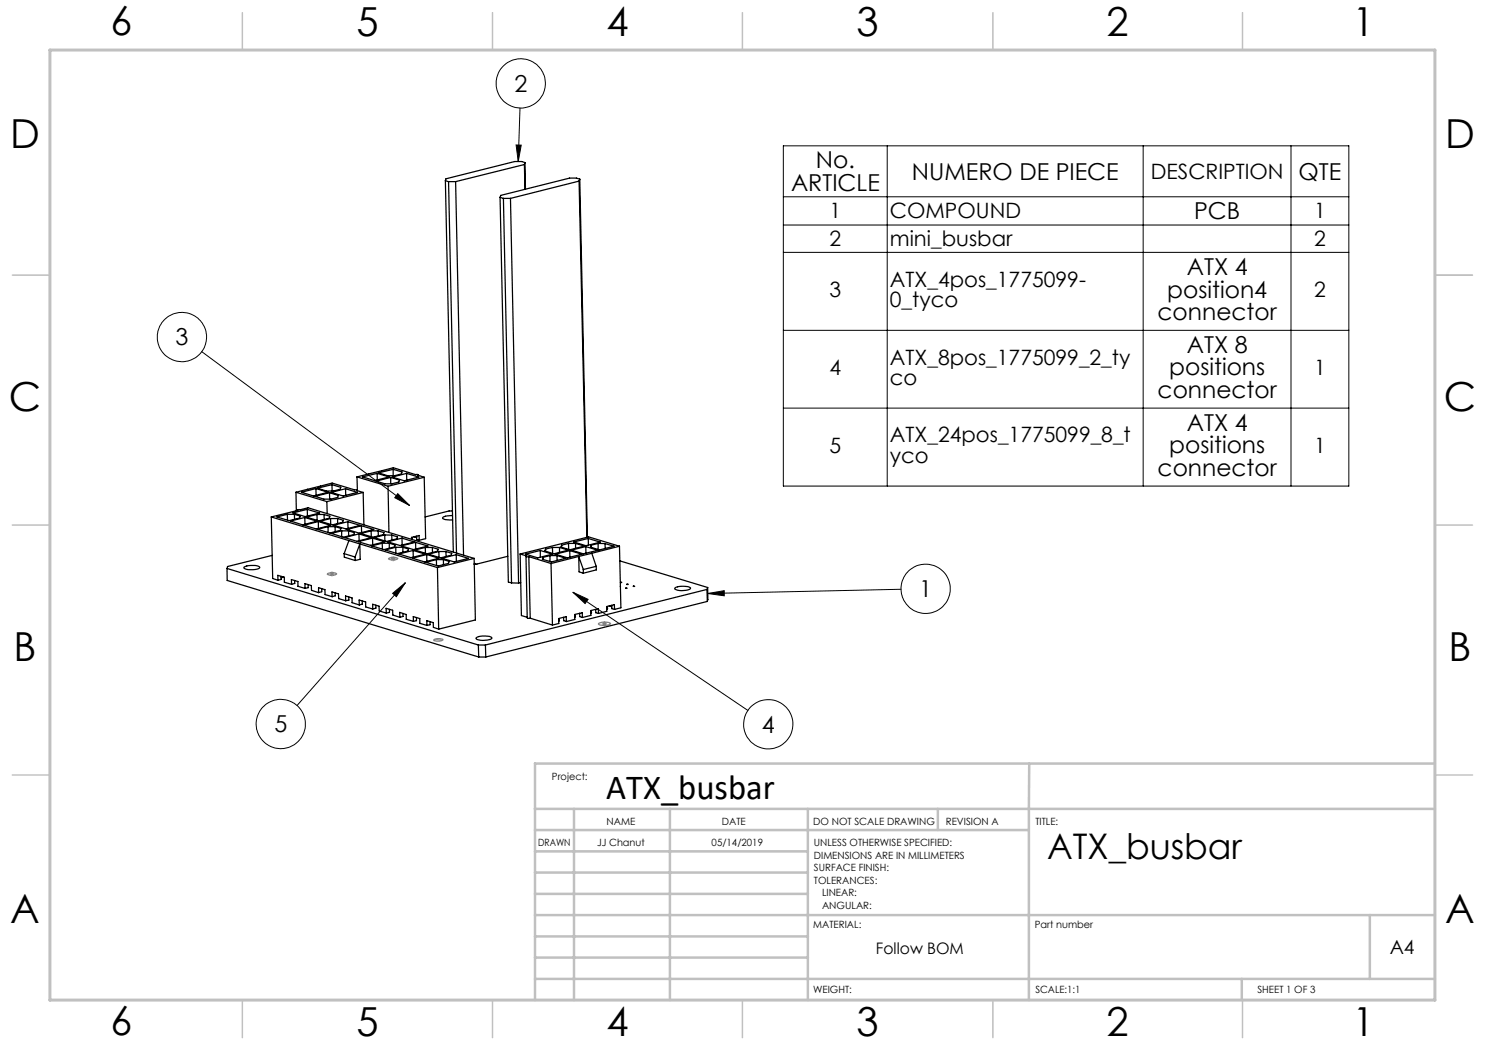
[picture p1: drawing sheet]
<svg xmlns="http://www.w3.org/2000/svg" width="297mm" height="210mm" viewBox="0 0 297 210" stroke-linecap="round" stroke-linejoin="round" font-family="sans-serif">
<path d="M65.9 114.8h1M66 114.4l.7 .7M66.4 114.3v1M66.7 114.4l-.7 .7M78.1 111.7h1M78.3 111.4l.7 .7M78.6 111.2v1M79 111.4l-.7 .7M120.4 124.8h1M120.5 124.4l.7 .7M120.9 124.2v1.1M121.2 124.4l-.7 .7" fill="none" stroke="#808080" stroke-width=".2"/>
<g fill="none" stroke="#000" stroke-width=".2">
<path d="M103.2 29h1l-.6 3.3zM104 21.6l-.4 10.7M156.7 29.2h113.1v68h-113.1zM156.7 39.4h113.1M177.4 29.2v68M228.6 29.2v68M258.2 29.2v68M156.7 45h113.1M156.7 50.5h113.1M40.4 70.3l41.5 30.8M156.7 66.1h113.1M79.6 98.7l2.3 2.4-2.9-1.6z"/>
<path d="M156.7 81.6h113.1M78.5 118.7l2.6-2.2-1.8 2.8zM81.1 116.5l-21.7 24.6M114.6 118.5l3 1.4-.6 .8zM114.6 118.5l35 23.6M141.5 118.7l3.4-.6v1.1zM180.2 117.9l-38.7 .8"/>
<circle cx="104.1" cy="16.7" r="4.9"/>
<circle cx="36.4" cy="67.4" r="4.9"/>
<circle cx="185.1" cy="117.8" r="4.9"/>
<circle cx="56.2" cy="144.8" r="4.9"/>
<circle cx="153.6" cy="144.8" r="4.9"/>
</g>
<path d="M65.5 114.8a1.73 1.73 0 0 1 1.8 0 2.07 2.07 0 0 1-1.8 0zM77.7 111.7a1.81 1.81 0 0 1 1.9 0 1.62 1.62 0 0 1-1.9 0zM86.7 128a1.82 1.82 0 0 1 1.9 0 1.82 1.82 0 0 1-1.9 0zM119.8 124.7a2.51 2.51 0 0 1 2.3 0 2.31 2.31 0 0 1-2.4 .1z" fill="none" stroke="#808080" stroke-width=".25"/>
<path d="M287 55h7.5M287 144.8v55.2h-187.2" fill="none" stroke="#c0c0c0" stroke-width=".2"/>
<g fill="none" stroke="#c0c0c0" stroke-width=".5">
<path d="M205.8 152.7v47.3M287 152.7h-180v47.3M107 161.8h180M107 178.8h54.6M107 174.5h54.6M107 170.3h54.6M107 166h98.8M114.8 161.8v38.2M134 161.8v38.2M161.6 161.8v38.2M187.6 161.8v4.2M107 195.8h180"/>
<path d="M107 191.5h54.6M107 187.3h54.6M107 183h180M248.4 195.8v4.2M274 183v12.8"/>
</g>
<g fill="none" stroke="#c0c0c0" stroke-width=".3">
<path d="M48.5 2.5v7.5M98.5 2.5v7.5M148.5 2.5v7.5M198.6 2.5v7.5M248.5 2.5v7.5M2.5 55h7.5M287 55h7.5M2.5 105h7.5M287 105h7.5M2.5 155h7.5M287 155h7.5M48.5 200v7.5"/>
<path d="M98.5 200v7.5M148.5 200v7.5M198.6 200v7.5M248.5 200v7.5"/>
</g>
<path d="M10 10h277v190h-277z" fill="none" stroke="#c0c0c0" stroke-width=".6"/>
<path d="M66.2 114.9l.5-.3M78.4 111.9l.5-.3M88.3 128l-1.2-.1M121.2 124.6l-.6 .3" fill="none" stroke="#808080" stroke-width=".2" stroke-dasharray="30.5 1.3 1.3 1.3"/>
<path d="M103.2 29h1l-.6 3.3zM141.5 118.7l3.4-.6v1.1zM114.6 118.5l3 1.4-.6 .8zM78.5 118.7l2.6-2.2-1.8 2.8zM79.6 98.7l2.3 2.4-2.9-1.6z" fill="#000"/>
<g fill="none" stroke="#000" stroke-width=".25">
<path d="M89.1 36.2l.6 .1M89.1 36.2l1.6 74.2M89.7 36.3l1.6 74.3M89.7 36.3h1.4M91.1 36.3l1.6 74.7M100 39.5l.7 .2M100 39.5l1.7 76.9 .6 .2M100.7 39.7l1.6 76.9M100.7 39.7h1.4M102.1 39.7l1.6 76.9M104.9 32.9l-13.8 3.4M104.9 32.9l.1 5"/>
<path d="M105 32.5l-.1 .4M105 32.5l-.6-.2h-1.5l-13.7 3.5-.1 .4M105 32.5l.1 5.3M115.8 36.2l-13.7 3.5M115.8 36.2l1.6 71.3M116 35.8l-.2 .4M116 35.8l-.7-.2h-1.4l-13.7 3.5-.2 .4M116 35.8l1.5 71.6M59.2 98.5l7.2-1.9 4.5 1.4h.5h.1l-.2 .1 1.3 .4M59.2 98.5l6.2 1.8M59.2 98.5l.1 3.7M60.3 98.5l2.9-.8 2.4 .8-2.9 .7z"/>
<path d="M63 99.3l2.9-.7 1.8 .5-.1 .4-1.4 .3h-1.4zM63.2 97.7v1.4M63.5 97.6l2.9-.7 1.8 .6-.1 .4-1.4 .3h-1.4zM65.9 98.6v1.2M66.2 98.5l2.9-.8 2.4 .8-2.9 .7zM66.4 96.9v1.3M69.1 97.7v1.4M71.4 95.4l7.3-1.9 4.4 1.4h.6l-.1 .1 1.2 .5M71.4 95.4l.1 2.7M71.4 95.4l6.2 1.9M72.5 95.4l2.9-.7 2.4 .7-2.9 .7zM72.6 98.5l-7.2 1.8"/>
<path d="M72.6 98.5l.2 6.5M75.2 96.2l2.9-.7 1.8 .5-.1 .4-1.4 .4h-1.4zM75.4 94.7l.1 1.3M75.7 94.6l2.9-.7 1.8 .5-.1 .4-1.4 .3h-1.4zM77.6 97.3l.2 9.2M78.1 95.5v1.3M78.4 95.4l2.9-.7 2.4 .7-2.8 .8zM78.6 93.9v1.2M81.3 94.7l.1 1.3M83.7 95v.1M84.8 95.5l-7.2 1.8M84.8 95.5l.3 12.2-1.2 .3"/>
<path d="M45.4 113.7l50.3 15.3M45.4 113.7v2.4l50.3 15.3M48.8 113.4a3.6 3.6 0 0 1 3.2 .1 3.2 3.2 0 0 1-3 .3l-.2-.2zM54.3 103.4l5.2-1.3-.1-.1 .2-.1 2-.3 33.2 10.1M54.3 103.4l33.2 10.1M54.3 103.4l.2 12.3 1.1 .4M54.4 111.1l-8.9 2.2-.1 .4M55.6 116.1v-1l1.3 .4v.9l1.4 .5M56.2 115.3v.6l-.6 .2M56.7 115.4l-.5 .2M57.5 102.9l-2.1 .5 2.4 .7 2.1-.5 .1-.4-1.1-.3M57.5 102.9h1.4"/>
<path d="M57.5 102.9v1.1M58.1 104.2l2.9-.7 2.4 .7-2.9 .8zM58.3 116.9v-1l1.3 .4v1l1.4 .4M58.6 102.6l2.9-.7 2.4 .7-2.9 .7zM58.9 102.9v1M58.9 116.1v.6l-.6 .2M59.4 102v.1M60.8 105l2.9-.7 2.4 .8-2.8 .7zM61 103.5v1.3M61 117.7v-1l1.3 .4v1l1.4 .4M61.5 101.9v1.3M61.6 116.9v.6l-.6 .2"/>
<path d="M63.4 102.9l-2.1 .5 2.4 .8 2.2-.6 .1-.4-1.2-.3M63.4 102.9h1.4M63.4 102.9v1.2M63.7 104.3v1.4M63.7 118.5v-1l1.3 .4v1l1.4 .4M64.3 117.7v.6l-.6 .2M64.8 102.9v1M65.4 100.3v2.4M65.6 105.3l-2.1 .6 2.5 .7 2.1-.5 .1-.4-1.2-.4M65.6 105.3h1.4M65.6 105.3v1.2M66.1 103.7l-2.1 .5 2.5 .8 2-.6 .2-.3-1.2-.4"/>
<path d="M66.1 103.7h1.4M66.1 103.7v1.2M66.4 119.3v-.9l1.3 .4v.9l1.4 .4M66.7 105l2.9-.7 2.4 .8-2.8 .7zM67 118.6l.1 .6-.7 .1M67 105.3v1.1M67.5 103.7v1M68.3 106.2l-2.1 .5 2.5 .7 2.1-.5 .1-.4-1.2-.3M68.3 106.2h1.4M68.3 106.2v1.1M68.8 110.7l2.2 .7M68.8 110.7l.1 .7 2.1 .7"/>
<path d="M68.9 107.5l2.9-.7 2.4 .8-2.8 .7zM69.4 105.9l2.9-.7 2.5 .7-2.9 .7zM69.6 104.3v1.4M69.7 106.2v1M69.7 119.4l.1 .6-.7 .1M69.8 108.1l-1 2.6M71 111.4l1-2.6v3.1l-1 .2M71 111.4v.7M71.6 108.3l2.9-.7 2.4 .8-2.8 .7zM71.8 106.8v1.4M72.3 105.2v1.3M74.2 106.2l-2.1 .5 2.5 .7 2.1-.5 .1-.4-1.2-.3"/>
<path d="M74.2 106.2h1.4M74.2 106.2l.1 1.1M74.5 107.6v1.4M75.6 106.2l.1 1M76.4 108.6l-2.1 .6 2.5 .7 2.1-.5 .1-.4-1.1-.4M76.4 108.6h1.5M76.4 108.6l.1 1.2M76.9 107l-2.1 .5 2.5 .8 2.1-.5 .1-.4-1.1-.4M76.9 107h1.5M76.9 107l.1 1.2M77.5 108.4l2.9-.8 2.5 .8-2.9 .7zM77.9 108.6v1"/>
<path d="M78.4 107v1M79.2 109.5l-2.2 .5 2.5 .7 2.1-.5 .1-.4-1.1-.3M79.2 109.5h1.4M79.2 109.5v1.1M79.8 110.8l2.8-.7 2.5 .7-2.9 .7zM80.3 109.2l2.8-.7 2.5 .7-2.9 .7zM80.4 107.6v1.4M80.6 109.5v.9M82.3 107.9v-.4l1.5-.4 .1 .9M82.4 107.7v.2M82.4 107.5v.4M82.5 111.6l2.8-.7 2.5 .7-2.9 .8z"/>
<path d="M82.6 110.1l.1 1.3M82.8 107.4l.5 .1M83.1 108.5v1.3M83.3 107.2v.7l.6 .1M85.1 109.5l-2.1 .5 2.4 .8 2.1-.6 .1-.4-1.1-.3M85.1 109.5h1.4M85.1 109.5v1.2M85.3 110.9l.1 1.4M86.5 109.5v1M87.3 111.9l-2.1 .6 2.4 .7 2.1-.5 .2-.4-1.2-.4M87.3 111.9h1.4M87.3 111.9v1.2"/>
<path d="M87.5 113.5l.2 12.3M87.8 110.3l-2.1 .5 2.4 .8 2.1-.6 .1-.3-1.1-.4M87.8 110.3h1.4M87.8 110.3v1.2M88.4 111.6l2.9-.7 2.4 .8-2.9 .7zM88.7 111.9v1M89.2 110.3v1M90.5 103.1l-1.4 .1-.6 .4 .5 .3 1.5 .1M90.5 102.2h-.7l-4.8 1.2M91.3 110.9v1.4M94.8 111.7l-7.3 1.8M94.8 111.7l.3 12.3-7.4 1.8"/>
<path d="M94.8 112.7h.2l.1 .1M101.6 111.3l-6.8 1.6M102.3 116.6h1.4M104 110.8l1.3 .4-.1 .1 .2 .1 .4-.1M104 110.8l.3 12.3 1.1 .4M104.1 116.5l-.4 .1M105.1 110.8l3-.7 2.4 .7-2.9 .8zM105.2 111.3l.2 12.3h.6M105.8 111.3l4.4 1.4M105.8 111.3l.2 12.3M108.1 110.1v1.3M108.6 111.5v.4"/>
<path d="M109.1 109.8v.5M110 111.1h1.4M110 111.1l-1.4 .4M110 111.1v1.2M110.2 112.7l.3 12.3M110.5 109.5h1.4M110.5 109.5l-1.4 .3M110.5 109.5v1.2M111.1 110.8l2.8-.7 2.5 .7-2.9 .8zM111.4 111.1l1.8 .5-2.9 .8-1.8-.5 .1-.4M111.4 111.1v1M111.9 109.5l1.8 .5-2.9 .8-1.8-.6 .1-.4"/>
<path d="M111.9 109.5v1M112.3 109v.5M113.7 108.7l-1.4 .3M113.7 108.7h1.4M113.7 108.7v1.2M113.9 110.1l.1 1.3M114.3 110l2.9-.7 2.4 .8-2.9 .7zM114.8 108.4l2.9-.7 2.4 .7-2.9 .7zM115.1 108.7l1.8 .5-2.9 .8-1.8-.6 .1-.4M115.1 108.7v1M115.7 111.3l-5.5 1.4M115.7 111.3l.1 3.1 .9 .2"/>
<path d="M115.7 111.3l1 2.6M116.7 113.9v.7M117.2 109.3v1.4M117.7 107.7v1.3M118.3 109v.5M118.4 110.7l-2.7 .6M118.4 110.7l.8 2.6M119.2 113.3l-2.5 .6M119.2 113.3l.1 .7-2.6 .6M119.6 108.7l-1.3 .3M119.6 108.7h1.4M119.6 108.7v1.2"/>
<path d="M121 108.7l1.8 .5-2.9 .8-1.8-.6 .2-.4M121 108.7v1M123.9 109.2l-6.2-1.8-13.7 3.4M123.9 109.2l-5.5 1.5M123.9 109.2l.3 12.4-1.3 .3M124 112.2l17.5 5.3M124.1 117.2v.1M124.1 116.5h.3zM125.1 117.6l.3 .1zM125.3 116.9h.4zM126.6 117.3h.3zM135 117.6a3.5 3.5 0 0 1 3.1 0 3.1 3.1 0 0 1-2.9 .3l-.2-.1z"/>
<path d="M141.4 117.9l-44.3 11.1M141.4 117.9l.1 2.4M141.5 117.5l-.1 .4M141.5 117.5v2.8M69.1 120.1v-.9l1.3 .4v.9l1.5 .5M71.9 121l-.1-1 1.3 .4v1l1.4 .4M72.5 120.2v.6l-.6 .2M74.5 121.8v-.9l1.3 .3v1l1.5 .4M75.2 121v.6l-.7 .2M77.3 122.6l-.1-.9 1.3 .4 .1 .9 1.4 .5M77.9 121.9v.6l-.6 .1M80 123.5l-.1-1 1.3 .4v1l1.5 .4"/>
<path d="M80.6 122.7v.6l-.6 .2M82.7 124.3v-1l1.3 .4v1l1.4 .4M83.3 123.5v.6l-.6 .2M85.4 125.1v-1l1.2 .4 .1 1 1 .3M86 124.3v.6l-.6 .2M95.2 127.6a3.8 3.8 0 0 1 3.1-.1l.1 .1a3.6 3.6 0 0 1-3.2 .2zM95.7 129h1.4M95.7 129v2.4M95.7 131.4h1.5M97.1 129l.1 2.4M106 123.6l4.5 1.4M111.8 124l.1 .1-.2 .1"/>
<path d="M111.8 123.7v.5M112.7 123.5v.6l.6 .2M113.3 124.3l-.1-1-1.5 .4 .1 1-1.3 .3M115 123.2l.1 .1-.2 .1M115 122.9v.5M115.9 122.7l.1 .6 .5 .2M116.5 123.5v-1l-1.6 .4 .1 1-1.7 .4M118.2 122.4l.1 .1-.2 .1M118.2 122.1v.5M119.1 121.9l.1 .6 .5 .2M119.7 122.7v-1l-1.6 .4 .1 1-1.7 .4M121.4 121.6l.1 .1-.1 .1"/>
<path d="M121.4 121.3v.5M121.8 121.2l.5 .1M122.3 121.1l.1 .6 .5 .2M122.9 121.9v-1l-1.5 .4v1l-1.7 .4M141.5 120.3l-44.3 11.1"/>
</g>
<g font-size="8">
<text x="22.1" y="7.1">6</text>
<text x="71.3" y="7.1">5</text>
<text x="121.3" y="7.1">4</text>
<text x="171.3" y="7.1">3</text>
<text x="221.3" y="7.1">2</text>
<text x="270.5" y="7.1">1</text>
<text x="2" y="29.7">D</text>
<text x="289" y="29.7">D</text>
<text x="1.8" y="82.2">C</text>
<text x="288.8" y="82.2">C</text>
<text x="2.7" y="132.2">B</text>
<text x="289.7" y="132.2">B</text>
<text x="2" y="184.7">A</text>
<text x="289" y="184.7">A</text>
<text x="22.1" y="207.1">6</text>
<text x="71.3" y="207.1">5</text>
<text x="121.3" y="207.1">4</text>
<text x="171.3" y="207.1">3</text>
<text x="221.3" y="207.1">2</text>
<text x="270.5" y="207.1">1</text>
</g>
<g font-size="7.1">
<text x="121.2" y="159.8">ATX_busbar</text>
<text x="209.4" y="171.8">ATX_busbar</text>
</g>
<g font-size="4.7">
<text x="102.9" y="18.3">2</text>
<text x="163.2" y="33.7">No.</text>
<text x="182.4" y="35.9">NUMERO DE PIECE</text>
<text x="259.7" y="35.9">QTE</text>
<text x="158.2" y="38.2">ARTICLE</text>
<text x="238.8" y="43.8">PCB</text>
<text x="233.4" y="59.5">position4</text>
<text x="237.4" y="55">ATX 4</text>
<text x="231.5" y="64">connector</text>
<text x="35.1" y="69.1">3</text>
<text x="237.4" y="70.6">ATX 8</text>
<text x="233.8" y="75.1">positions</text>
<text x="231.5" y="79.6">connector</text>
<text x="237.4" y="86.1">ATX 4</text>
<text x="231.5" y="95.2">connector</text>
<text x="233.8" y="90.7">positions</text>
<text x="183.9" y="119.4">1</text>
<text x="54.9" y="146.5">5</text>
<text x="152.4" y="146.5">4</text>
</g>
<g font-size="4.2">
<text x="230.2" y="35.8">DESCRIPTION</text>
<text x="165.9" y="43.7">1</text>
<text x="178" y="43.7">COMPOUND</text>
<text x="262.8" y="43.7">1</text>
<text x="165.9" y="49.3">2</text>
<text x="178" y="49.3">mini_busbar</text>
<text x="262.8" y="49.3">2</text>
<text x="165.9" y="59.4">3</text>
<text x="178" y="57.3">ATX_4pos_1775099-</text>
<text x="262.8" y="59.4">2</text>
<text x="178" y="61.4">0_tyco</text>
<text x="165.9" y="75">4</text>
<text x="178" y="72.9">ATX_8pos_1775099_2_ty</text>
<text x="178" y="77">co</text>
<text x="262.8" y="75">1</text>
<text x="178" y="88.5">ATX_24pos_1775099_8_t</text>
<text x="165.9" y="90.5">5</text>
<text x="178" y="92.6">yco</text>
<text x="262.8" y="90.5">1</text>
</g>
<text font-size="3.9" x="277.9" y="190.9">A4</text>
<text font-size="3.2" x="175.2" y="190.9">Follow BOM</text>
<g font-size="2">
<text x="110.4" y="156">Project:</text>
<text x="121.3" y="165">NAME</text>
<text x="144.4" y="165">DATE</text>
<text x="162.6" y="164.9">DO NOT SCALE DRAWING</text>
<text x="189.2" y="164.9">REVISION A</text>
<text x="207.1" y="164.9">TITLE:</text>
<text x="107.6" y="169.1">DRAWN</text>
<text x="119.4" y="169.1">JJ Chanut</text>
<text x="142.3" y="169.1">05/14/2019</text>
<text x="162.8" y="169.2">UNLESS OTHERWISE SPECIFIED:</text>
<text x="162.8" y="171.7">DIMENSIONS ARE IN MILLIMETERS</text>
<text x="162.8" y="174.2">SURFACE FINISH:</text>
<text x="162.8" y="176.7">TOLERANCES:</text>
<text x="164.4" y="179.2">LINEAR:</text>
<text x="162.6" y="185.5">MATERIAL:</text>
<text x="164.4" y="181.7">ANGULAR:</text>
<text x="207" y="185.5">Part number</text>
<text x="162.6" y="198.5">WEIGHT:</text>
<text x="207.1" y="198.6">SCALE:1:1</text>
<text x="251.5" y="198.6">SHEET 1 OF 3</text>
</g>
</svg>
